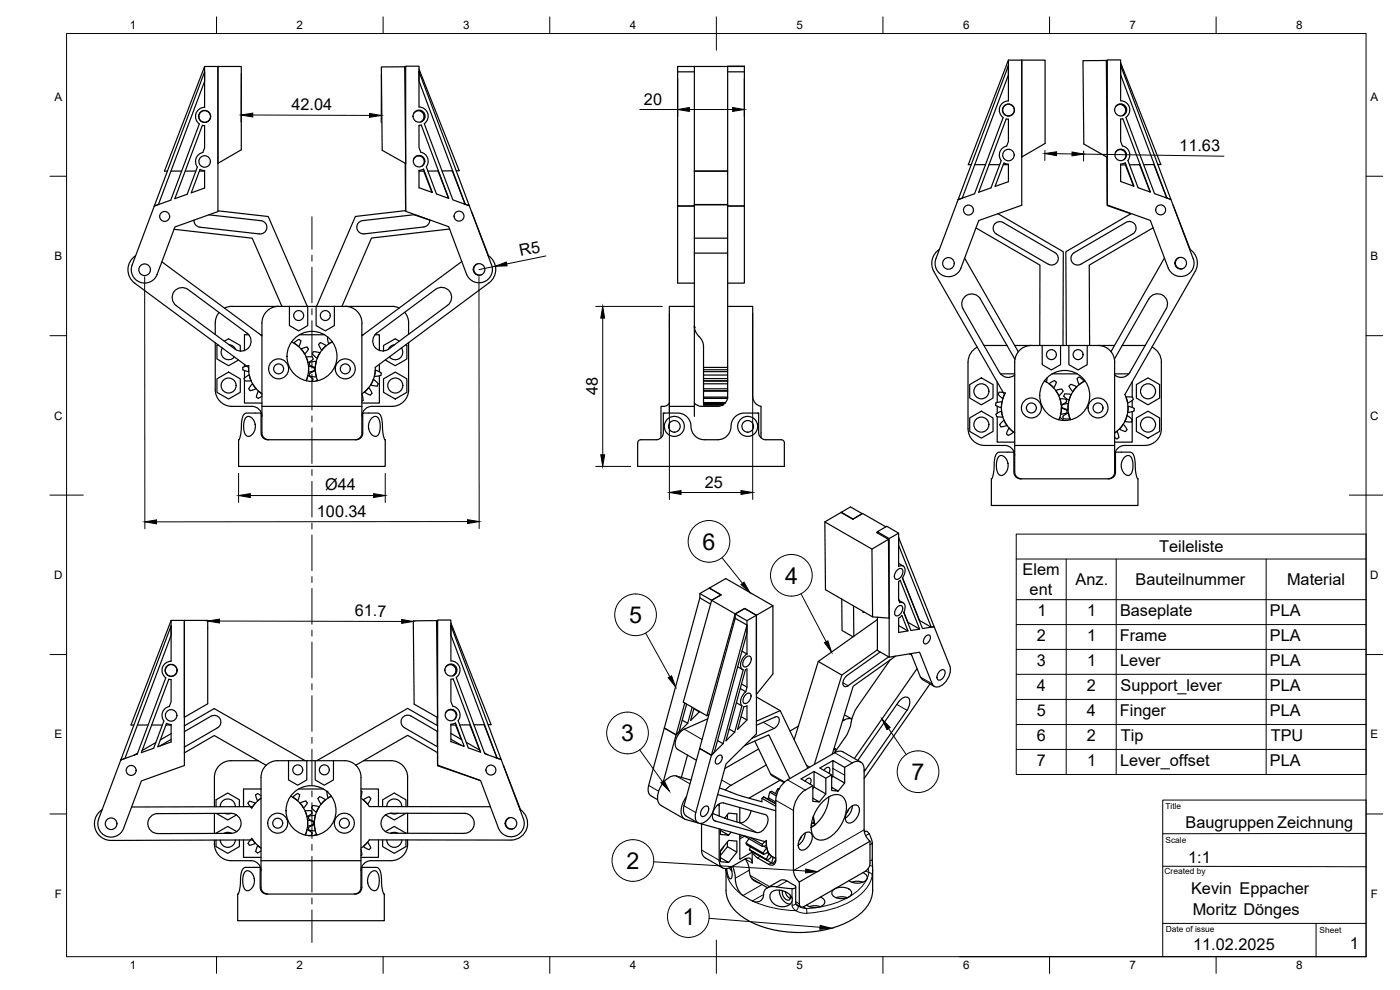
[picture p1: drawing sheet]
<svg xmlns="http://www.w3.org/2000/svg" width="420mm" height="297mm" viewBox="0 0 420 297" stroke-linecap="round" stroke-linejoin="round" font-family="sans-serif">
<!-- layer: Visible -->
<g fill="none" stroke="#000" stroke-width=".36">
<path d="M61.4 19.9h4v43.6l-12.9 4.6-5.4 14.3M61.4 19.9l-12 31.4h.8M61.4 19.9v12.3M65.4 19.9h7v25l-7 4.1zM208.4 19.9h10v31.4h-10zM208.4 19.9h-5v1.7M223.4 19.9h-5h5v1.7M302.6 18l.1 12.3a2.74 2.74 0 0 0-2.7 1.9 2.74 2.74 0 0 0 1.1 3.1l-8.6 22.8-5 1.8M302.6 18h4v43.6l-12.9 4.6-5.3 14.2a4 4 0 0 1-5.2 2.4 4 4 0 0 1-2.3-5.2l6.6-17.7M302.6 19.6v2.9l-13.8 37-1.3 .4zM302.6 18l-12 31.4h.9M306.6 18h7v25l-7 4.1z"/>
<path d="M325 18.2l7-.1 .3 29.1-7-4zM332.3 18.1h-.3M336.3 19.6l15.1 40.2-1.2-.4-13.9-37zM336.3 18.8l12.1 30.6h-.9M60.7 37.6l-8.2 22 3.7-1.3 3-8.2M60.7 37.6l.7 .1M61.4 37.7v6.7l-.5 1.3M61.4 21.6v2.8l-13.9 37-1.2 .4zM61.4 32.2a2.74 2.74 0 0 0-2.6 1.9 2.74 2.74 0 0 0 1 3.1l-8.6 22.9-4.9 1.7M114.4 20.1l7.1-.1 .3 29.1-7.1-4zM121.8 20h-.3M124.2 33.9a1.75 1.75 0 0 1 2.8 0 1.75 1.75 0 0 1-.6 2.6"/>
<path d="M125.8 37.6l.6-.1 8.3 22-3.7-1.3-3.1-8.2a2.74 2.74 0 0 0-1.6-4.3l-.5-1.4zM125.8 21.5l15 40.2-1.2-.4-13.8-37zM125.8 20.7l12 30.5-.9 .1M126.2 33.3a1.81 1.81 0 0 1 1.1 1.6 1.81 1.81 0 0 1-1 1.7M127.3 37.1l8.6 22.9 4.9 1.7 6.7 17.8a4 4 0 0 1-2.3 5.1 4 4 0 0 1-5.2-2.3M127.3 37.1a2.74 2.74 0 0 0 1.1-3.1 2.74 2.74 0 0 0-2.6-1.9v-12.2h-4v43.5l12.9 4.6 5.3 14.3M203.4 21.6v40.2h5v-10.5M203.4 21.6h5M218.4 21.6h5M223.4 21.6v40.2h-5v-10.5M302 35.7l-8.3 22 3.7-1.3 3.1-8.2M302 35.7l.6 .1v6.6l-.5 1.4a2.74 2.74 0 0 0-1.6 4.4"/>
<path d="M334.8 32a1.75 1.75 0 0 1 2.7 0 1.75 1.75 0 0 1-.6 2.7M336.3 35.7l.7-.1 8.2 22-3.7-1.3-3-8.1a2.74 2.74 0 0 0-1.6-4.4l-.6-1.4zM336.7 31.4a1.81 1.81 0 0 1 1.1 1.6 1.81 1.81 0 0 1-.9 1.7M337.9 35.2l8.6 22.9 4.9 1.7 6.7 17.8a4 4 0 0 1-2.4 5.1 4 4 0 0 1-5.1-2.3M337.9 35.2a2.74 2.74 0 0 0 1-3.1 2.74 2.74 0 0 0-2.6-1.9v-12.2h-4v43.5l12.9 4.6 5.4 14.3M51.3 51.3h3.2M55.6 51.3h3.2M59.9 51.3h1.5M60.9 45.8a2.74 2.74 0 0 0-1.7 4.3M61.4 51.2l-1.3-.4-2.7 7.1 4-1.5v-5.2M121.6 49l.1 14.2M124.2 47.7a1.75 1.75 0 0 1 1.7-1 1.75 1.75 0 0 1 1.5 1.4"/>
<path d="M125.2 46.8a1.73 1.73 0 0 1 1.9 .9 1.73 1.73 0 0 1-.4 2.1M125.8 51.1l1.3-.4 2.7 7-4-1.4zM127.2 51.3l2.4 6.4M127.3 51.3l-1.5 .1M131.4 51.3l3.2 8.2M131.6 51.3h-3.2M135.7 51.3l3.9 10-.5-.2M135.8 51.3h-3.1M208.4 51.4h10M292.5 49.4h3.2M296.8 49.4h3.2M301.1 49.4h1.5"/>
<path d="M301.3 48.9l1.4 .4-.1 5.2-4 1.4 2.7-7M332.2 47.1l.1 14.6 7.1 2.4M334.7 45.8a1.75 1.75 0 0 1 1.8-.9 1.75 1.75 0 0 1 1.5 1.3M335.8 44.9a1.73 1.73 0 0 1 1.9 .9 1.73 1.73 0 0 1-.4 2.1M336.3 49.2l1.4-.3 2.6 7-4-1.5zM337.7 49.5l2.5 6.3M337.9 49.5h-1.6M342 49.4l3.2 8.2M342.2 49.4l-3.2 .1M346.3 49.4l3.9 10-.5-.2M346.4 49.4h-3.2M40.7 76.7a5 5 0 0 0-.3 8.3"/>
<path d="M46.3 61.8l-6.7 17.7a4 4 0 0 0 2.4 5.2 4 4 0 0 0 5.2-2.4M48.6 78.6l30 22.2M52.2 68.8l23.5 2.7 8.9 20.4M58.2 66a2 2 0 0 0 1.8 2.2M60 68.2l17.9 2M62.7 64.5l15.6 1.7M65.4 63.3l15.1 1.7 11.7 26.9M78.3 66.2a2 2 0 0 1 1.8 2.2 2 2 0 0 1-2.2 1.8M121.8 63.2l-15.1 1.7-11.7 27M124.2 64.4l4.8 1.6M124.5 64.4l-15.6 1.8a2 2 0 0 0-1.8 2.2 2 2 0 0 0 2.2 1.8l17.9-2.1M129 66a2 2 0 0 1-1.8 2.1"/>
<path d="M134.9 68.7l-23.4 2.7-8.9 20.5M138.6 78.5l-30 22.2M141.5 63.4l5.1 13.4M143.2 79.2a1.75 1.75 0 0 0-.9 2.2 1.75 1.75 0 0 0 2.2 1M146.5 76.6a5 5 0 0 1 .2 8.3l-34.1 25.3a9 9 0 0 1-4 8M208.4 76h10M208.4 61.4h10M208.4 71.5h10M208.4 61.5h10M281.9 74.8a5 5 0 0 0-1.6 6.7l21.2 36.9a9 9 0 0 0 3 11.5M289.5 77.5l16.1 28M292.9 68.4l19.2 11.2-.1 24.1"/>
<path d="M299 70.2l15.6 9.1M299.5 64.1l19.6 11.4-.1 28.2M301 66.8l15.6 9a2 2 0 0 1 .7 2.7 2 2 0 0 1-2.7 .8M301.1 66.8a2 2 0 0 0-2.8 .7 2 2 0 0 0 .7 2.7M337.9 66.7l-15.5 9.1a2 2 0 0 0-.7 2.7 2 2 0 0 0 2.7 .8M337.9 66.7a2 2 0 0 1 2.8 .7 2 2 0 0 1-.7 2.8M339.5 64.1l-19.6 11.4 .1 28.2M339.9 70.2l-15.5 9.1M346.1 68.4l-19.2 11.2 .1 24.1M349.5 77.4l-16.1 28.1M352.1 61.6l5.1 13.3M353.8 77.3a1.75 1.75 0 0 0-.9 2.2 1.75 1.75 0 0 0 2.1 1.1"/>
<path d="M357 74.8a5 5 0 0 1 1.7 6.7M40.4 85l34.2 25.3M65.7 93.7l-.6 1-.5 1.6v4.1M83.6 91.9a5 5 0 0 0-5 5v33a2 2 0 0 0 2 2M86.9 91.9v5.8l2.7 1.6 2.8-1.6v-5.8M94.9 91.9v5.8l2.7 1.6 2.8-1.6v-5.8M103.6 91.9a5 5 0 0 1 5 5v33a1.96 1.96 0 0 1-2 2M119.8 92.4l-2.2-.5h-48l-2.2 .5M121.5 93.7l.8 1.5 .3 1.7M122.6 96.9v3.4M130.7 86.8a2.99 2.99 0 0 1 4.2 .6 2.99 2.99 0 0 1-.6 4.2l-17.7 13.1a3 3 0 0 1-4.1-.6 3 3 0 0 1 .6-4.2l17.6-13.1M208.4 84.9h-5v-23.1h5v36.1"/>
<path d="M208.4 97.9a6 6 0 0 0 2.1 4l.5 1 .1 1v6.3M208.4 97.9v27M208.4 91.9h-7.5v30h7.5M218.4 84.9h5v-23.1h-5v48.4M218.4 91.9h7.5v27.1a2.99 2.99 0 0 0 2.5 2.9v9.4M344.8 89.6l-10.3 18.1M344.8 89.7a2.99 2.99 0 0 1 4.1-1.2 2.99 2.99 0 0 1 1.1 4.1l-10.9 19.1a3 3 0 0 1-4.6 .8M358.7 81.5l-21.1 36.9M64.6 102.9v14M64.6 116.9a5 5 0 0 0 5 5h6a2.99 2.99 0 0 1 3 3M65.1 113.7l3.5-2.1 3.5 2.1v4l-3.5 2-3.5-2zM65.4 103.5l-.3 .2v4l3.5 2 3-1.7"/>
<path d="M66.7 104.4a2.25 2.25 0 0 0 .6 3.1 2.25 2.25 0 0 0 3.1-.4M67.3 102.4l1.3-.8 3.5 2.1v1.7M68.8 103.4l1.3 .6 .6 .9M70.6 104.8a2.99 2.99 0 0 0 4.2-.7 2.99 2.99 0 0 0-.7-4.1l-17.7-13.1a3 3 0 0 0-4.1 .6 3 3 0 0 0 .6 4.2l17.7 13.1M72.9 110.2l1.8-.5v1.8l-1.8-.6zM73.4 113.9v7h5.2M73.4 109.3v.7M73.4 111.2v2.3M74.6 110.2a9 9 0 0 0 4 8l-1-.9-.7 1.8 .6 .4 1.1-.7M74.7 100.4h-1.3v4.8M75.4 114.2l-2 .1-.2-.7 1.6-1.1 .5 1.7M75.5 115.4l.3-.3 1 1.5-1.7 .6-.4-.6z"/>
<path d="M78.1 100.4h.5M87.5 102.6a9 9 0 0 1 4.4 11.6l.5-1.5M89.9 100.4h7.4M90.3 102.2l-.6-.4-1.5 1.1 1.5 1.1 .6-1.8M91.9 107.1h1.9l.2 .7-1.6 1zM92.2 104.1l-1.8 .6 1 1.5 1.2-1.5-.4-.6M92.4 112.6l1.5 1.2-.2 .6M92.6 109.9l1.8 .5v.7l-1.8 .6zM92.8 112.1l.2 .7 2 .3M92.9 112.1l1.7-.8 .3 1.8M92.9 108.7l2-.2-.3 1.8-1.8-.9 .1-.6M94.1 105.5l1.9 .4-.8 1.6-1.5-1.3 .3-.7"/>
<path d="M96.1 102.8l-.5 .5 1 1.8 1.3-1.3M96.1 102.8l1.8 .9M98.4 101.2l-.1 .8 .4 1.2 1-.6a9 9 0 0 0-4.4 11.6v-.2l-.5 .3M108.6 100.4h.4M108.6 118.3l.4 1.8-.4 .2M109.4 117.6l1.3-1.3 .9 1.7-.5 .5-1.7-.9M112 113.8l1.5 1.4-.3 .6-2-.3zM112.5 100.4h1.4v4.8M112.6 111.1l1.8 .8-.1 .7-1.9 .3 .2-1.8M113.9 112.8v8.1h-5.3M113.9 109.3v2.3M115.1 113.7l3.5-2.1 3.5 2.1v4l-3.5 2-3.5-2z"/>
<path d="M118.4 103.4l-1.3 .6-.6 .8M119.8 102.4l-1.2-.8-3.5 2.1v1.6M120.5 104.4a2.25 2.25 0 0 1-.5 3.1 2.25 2.25 0 0 1-3.1-.4M121.8 103.4l.3 .3v4l-3.5 2-3-1.7M122.6 102.8v14.1M122.6 116.9a5 5 0 0 1-5 5h-6a2.99 2.99 0 0 0-3 3M211.1 110.2h7.3v.7h-7.3zM211.1 110.9v.6h7.3v-.6M211.1 113.6h7.3v.7h-7.3zM211.1 113.6v-1.1h7.3v1.1M211.1 114.3h7.3M211.1 116.7h7.3v.5h-7.3z"/>
<path d="M211.1 116.7v-1.5h7.3v1.5M211.1 119.1h7.3v.4h-7.3zM211.1 119.1v-1.7h7.3v1.7M211.1 119.5v1.3M211.1 111.5v1M211.1 114.3v.9M211.1 117.2v.2M218.3 119.5l-.8 1.6-1.5 .8h-5.9l-.9-.3-.8-.7M218.4 111.5v1M218.4 114.3v.9M218.4 117.2v.2M291 115.4l3.5-2 3.5 2v4l-3.5 2.1-3.5-2.1z"/>
<path d="M293.3 104.2a5 5 0 0 0-2.8 4.4v20.1a5 5 0 0 0 5 5h6a2.99 2.99 0 0 1 3 2.9M295.5 103.7h6.7M295.5 103.6h-.2M299.3 114.6v6.2M299.9 117.7l1.8 .2-.7 1.7-1.4-1.3 .2-.6M300 111.7a3 3 0 0 0 4.5 .8M300.2 112.2h4.3M304.5 103.7h30M304.6 107.8l-10.4-18.1a3 3 0 0 0-4.1-1.1 3 3 0 0 0-1.1 4.1l11 19.1M309.5 103.6a5 5 0 0 0-5 5.1v33a2 2 0 0 0 2 1.9M312.8 103.7v5.7l2.7 1.6 2.8-1.6v-5.7M314.3 113.3l-.3 1.3-.6-.3a9 9 0 0 1 4.4 11.7l.3-.8"/>
<path d="M314.9 115.2l1.6-1 .5 .5-.8 1.7zM315.8 112.2h7.5M316.9 117.2l1.8-.4 .4 .6-1.3 1.3zM318.1 119.7l1.9 .2 .1 .6-1.6 .9zM319.2 118.9l.3-.7 2 .2-.7 1.7M319.2 118.9l1.6 1.2M320.8 103.7v5.7l2.7 1.6 2.8-1.6v-5.7M321.3 115.3l1.8 .8-1.1 1.4-1.2-1.6zM323.9 113.1l1.5 1.3-1.5 1-.6-1.9 .5-.4M325.6 114.3a9 9 0 0 0-4.3 11.7M329.5 103.6a5 5 0 0 1 5 5.1v33a1.96 1.96 0 0 1-2 1.9M334.5 112.2h4.3"/>
<path d="M336.8 103.7h6.7M337.6 118.4a9 9 0 0 1-3.1 11.5l.7-.5M339.8 114.5v4.7M339.9 119.2l.2 .7-1.7 1M339.9 119.2h-2l.5 1.7M341 115.4l3.5-2 3.5 2v4l-3.5 2.1-3.5-2.1zM343.5 103.6h.2M345.7 104.1a5 5 0 0 1 2.9 4.5M348.5 108.7v20M73.3 124.2l.7-.3h4.4v6.2l.2 .8 .6 .7a3.8 3.8 0 0 0 2.9 .3h23a3.8 3.8 0 0 0 2.9-.3l.6-.6 .3-.9v-6.2h3.1a1.69 1.69 0 0 1 2.3 .9l.5 2.3a7.3 7.3 0 0 0 .8 4.8v8h-44v-8a7.3 7.3 0 0 0 .9-4.8l.3-2.1zM73.8 125.3a1.64 1.64 0 0 1 2.5 1.2 2.98 2.98 0 0 1-2 4.4 3.7 3.7 0 0 1-1.1-4.1zM78.6 121.9h30"/>
<path d="M111.5 125.5a1.35 1.35 0 0 1 1.6-.5 1.35 1.35 0 0 1 .9 1.5 4.4 4.4 0 0 1-.9 4.4 2.64 2.64 0 0 1-2.5-3.6l.3-.8zM192.4 131.9h2.8a3.7 3.7 0 0 0 2.9-.3l.9-1.3 .1-6.4h.3a14.6 14.6 0 0 1 5.4 .3 4.4 4.4 0 0 1 2.7 4.5 4 4 0 0 0 3.9 3.2h4a4.2 4.2 0 0 0 4.1-4.8 4.2 4.2 0 0 1 4.9-3.2h3.3v6.4l1 1.3a3.6 3.6 0 0 0 2.9 .3h2.8M192.4 131.9a1.01 1.01 0 0 0-1 1v7h44v-7M200.9 121.9v2M200.9 120.9l-.9 .9-1.6 .1v9.4M211.1 121v.5h5.9M211.1 121.4h5.9zM217.8 120.8h-6.7v.2h6.5M234.4 131.9a1.01 1.01 0 0 1 1 1M291 125.4l3.5-2 3.5 2v4l-3.5 2.1-3.5-2.1zM298.9 120.9l-.1 .7 1.7 .7M298.9 120.9l1.8-.3-.2 1.7"/>
<path d="M298.9 124.3l1.7-.9 .3 1.7-1.8-.1zM299.3 135.9l.6-.2h4.4v6.2l.2 .7 .6 .7a3.9 3.9 0 0 0 3 .4h22.9a3.8 3.8 0 0 0 2.9-.4l.6-.6 .3-.8v-6.2h3.1a1.69 1.69 0 0 1 2.3 .8l.5 2.4a7.3 7.3 0 0 0 .8 4.8v8h-44v-8a4.2 4.2 0 0 0 .8-3.3l.3-3zM299.3 125v7.7h5.2M299.3 121.9v2.1M299.7 137a1.64 1.64 0 0 1 2.6 1.2 2.96 2.96 0 0 1-2.1 4.4 4 4 0 0 1-1-4.4zM300.4 128.1l1.8-.5-.9-1.5-1.3 1.4 .4 .6M302.8 128.4l1.4 1.3M302.9 128.4l-.8 1.7 .5 .5 1.6-.9M304.5 133.7h30M318.1 125.2l1.1 .9M318.7 121.5l1.9-.4v1.8l-1.9-.7zM319.1 125.6l-.1-.7 1.7-1 .4 1.7"/>
<path d="M319.1 125.6h2M320.3 123.2l-.1 .7M320.3 123.2l-1.8-.7-.2 1.8 1.9-.4M335.2 129.4l.6 1.9-.6 .4-.7-.5M337.1 127.3l1.1 1.6-.4 .6-1.8-.8zM337.4 137.2a1.35 1.35 0 0 1 1.6-.4 1.35 1.35 0 0 1 .9 1.4 4.4 4.4 0 0 1-.9 4.4 2.64 2.64 0 0 1-2.5-3.5zM339.8 126v6.7h-5.3M339.8 120.2v2.1M339.8 123.5v2.4M339.8 125.9l-.2 .7-2-.2M339.8 125.9l-1.6-1.2-.6 1.7M340.4 123.3l-2 .4 .1-1.8 1.9 .7v.7"/>
<path d="M341 125.4l3.5-2 3.5 2v4l-3.5 2.1-3.5-2.1zM348.6 128.6a5 5 0 0 1-5.1 5.1h-6a2.99 2.99 0 0 0-3 2.9M247.5 156.6l14.2 8.1M256 155.7l-3.5-2-5 2.9 .2 20.3 14.2 8.2 4.9 .4-.2-23.7-4.9 2.9 .2 20.4M258.8 154.1l-3.6-2-2.8 1.7 3.5 2 3-1.7 7 4M263.3 159.7l-.2 .1 3.5 2M263.3 159.5v.4M269.7 160l-3.6-2.1-2.8 1.6 3.5 2.1M210 179.4v-1.3l2.9-1.6 3.5 2-2.8 1.6M210 179.4l-10.6 39 3.5 2.1 .9-.9 2.3-8.3M210 178.1l3.6 2M210 179.4l3.3 1.9"/>
<path d="M252.6 179.8l.1 9.4 3.3 1.9M269.4 171a.91 .91 0 0 1 1.2-.4 .91 .91 0 0 1 .3 1.3 1.88 1.88 0 0 1-2.2 1.8l-.2-1.2zM269.7 174.5v5.4l.4 .9M269.7 179.7l.2 .5M269.7 169l1.4 .8M269.7 174.5l.5-.4 5.8 14.7-2.6 .4-2.2-5.5a1.98 1.98 0 0 0-.4-2.9h-.7M270.8 173.4l6.1 15.2 3.5-.6 4.7 11.8a5.5 5.5 0 0 1-3.6 6.3 1.48 1.48 0 0 1-1.7-.9M270.8 173.4a2.64 2.64 0 0 0 .2-3.6h-.8l-.5 .2v-10l-2.9 1.6v35.6l9.2-1.5 3.8 9.5M270.8 173.3l5.1 12.8 3.6 2.1 .9-.2-10.7-26.7v2.3l9.8 24.6M273.3 179.5h-.1M51.4 186.1h3.9v43.6l-12.9 4.6-5.3 14.3a4 4 0 0 1-5.2 2.3 4 4 0 0 1-2.3-5.1M51.4 187.8v2.8l-13.9 37-1.2 .4z"/>
<path d="M51.4 186.1l-12.1 31.4h.9M51.4 186.1v12.3M51.4 198.4a2.74 2.74 0 0 0-2.7 1.9 2.74 2.74 0 0 0 1.1 3.1l-8.6 22.9-4.9 1.7M55.3 186.1h7v25.1l-7 4zM131.3 186.2h-.3M135.3 187.6l15.1 40.3-1.2-.4-13.9-37zM135.3 186.9l12.1 30.5h-.9M135.7 199.5a1.81 1.81 0 0 1 1.1 1.6 1.81 1.81 0 0 1-.9 1.7M213.6 180.1l7 4.1-8.5 30.5M220.6 185.5l3.6 2v2.4l-9.8 35.8-.9 .9-3.5-2zM223.5 182.6l3.5 2v23.8l5-6.2v-20.5l-7.8 4.5M223.5 182.6l-2.9 1.6v1.3"/>
<path d="M223.5 182.6l-2.9 1.6 3.6 2v10l-1.5-.8M223.5 182.6l3.5 2v35.6l-9.1 9-3.8 13.9M223.8 197.2a.91 .91 0 0 1 1.3-.3 .91 .91 0 0 1 .3 1.3 1.88 1.88 0 0 1-2.2 1.7l-.2-1.1zM224.2 187.5l-15.4 56.3M224.2 196.2a3.9 3.9 0 0 0-1.8 4.2l.7 .6M232 181.7l-14.2-8.1-4.9 2.9 3.5 2-2.8 1.6-8.5 30.6 7 4 .6-.3M245.6 198.5l-7.3 23.5M256.2 181.8v9.1M259 183.4v.4l.5-.1M263.3 185.9l-17.7 12.6 7 4.1-8.2 26.8M263.3 195l-10.7 7.6M263.3 185.2v9.9l3.5 2.1"/>
<path d="M264.1 195.6l-9.9 7.1a2.42 2.42 0 0 0-.9 3.2l.8 .1 .4-.3 12.2-8.6M267 198.1h.1M267.1 198.1l-10.2 14.6-.9 1.9-.6 2.1M268.8 196.9l-12.7 9-6.3 20.4M269.3 182.1a.88 .88 0 0 1 1.5 0 2.26 2.26 0 0 1-1.8 2.7 1.49 1.49 0 0 1 0-2.3zM269.7 187.7l2.8 1.6M269.8 180.1l1.3 .8M270.7 184.6l1.8 4.7-2.8 .5v-4.3M270.7 184.6l-1 .9M271.3 183.8v.1M271.3 183.7l1.2 3M272.4 186.7l3.6 2.1"/>
<path d="M273.4 196.1l2.8 7M275.9 186.1h.1M277.9 190.9a.77 .77 0 0 1 1.3 0 1.95 1.95 0 0 1-1.6 2.3 1.42 1.42 0 0 1 .3-2.3zM41.3 217.5h3.1M45.5 217.5h3.2M49.8 217.5h1.6M50.7 203.8l-8.3 22 3.7-1.3 3.1-8.1M50.7 203.8l.7 .1M50.8 212a2.74 2.74 0 0 0-1.6 4.3M51.4 203.9v6.7l-.6 1.3M51.4 217.4l-1.4-.4-2.7 7.1 4.1-1.5v-5.2M55.3 219.5l8-4.6a2 2 0 0 1 2.7 .7 2 2 0 0 1-.7 2.8l-10 5.8"/>
<path d="M55.3 217.8l9-5.2 27.2 15.6M123.4 214.8a2 2 0 0 0-2.8 .8 2 2 0 0 0 .8 2.7l9.9 5.8M123.4 214.8l7.9 4.7M131.2 215.2v2.5M131.2 219.4l.1 4.7M131.3 215.3l-.3-29.1-7 .1 .3 25 7 4M131.3 217.7l-9-5.2-27.1 15.7M133.8 213.9a1.75 1.75 0 0 1 1.7-1 1.75 1.75 0 0 1 1.5 1.4M133.8 200.1a1.75 1.75 0 0 1 2.7 0 1.75 1.75 0 0 1-.6 2.6M134.8 213a1.73 1.73 0 0 1 1.9 .9 1.73 1.73 0 0 1-.4 2.1M135.3 217.5h1.6M135.3 203.8l.7-.1 8.3 22-3.8-1.3-3-8.2a2.74 2.74 0 0 0-1.6-4.3l-.6-1.5z"/>
<path d="M135.3 217.3l1.4-.4 2.6 7.1-4-1.5zM136.7 217.5l1.7 4.3M136.9 203.3a2.74 2.74 0 0 0 1-3.1 2.74 2.74 0 0 0-2.6-1.9v-12.3h-4v43.6l12.9 4.6 5.4 14.3a4 4 0 0 0 5.1 2.3 4 4 0 0 0 2.4-5.2l-6.7-17.7-4.9-1.7-8.6-22.9M141 217.5l2.9 7.6M141.2 217.5h-3.2M145.3 217.5l3.9 10-.5-.2M145.4 217.5h-3.2M205.5 210.9l-6.6 24.1M206.4 217l-3.5 3.5-3.5-2.1-4.9 17.9a2.4 2.4 0 0 0 .8 2.4l2 1.2M207.7 212.2l-1.3 4.8-1.7-.9M208.2 212.6l1.7 .9M208.3 212.5l-1 3.7 2.6-2.6"/>
<path d="M212.4 215.7l-7 3.1a5.1 5.1 0 0 0-2.6 5.4l.5 .6M221 210.8l1.7 1M221.4 200.1l1.4 .8M222.2 206.6l1.6 .9M222.4 215l1.8 1v-4.2l-1 .2-1.8 6.8 2.8-2.8M222.5 205.2l1.7 1-.4 1.3M222.7 211.8l-2.2 7.9-1.7-1M223.1 201l-6.1 22.1-1.7-.9M223.8 207.5a3.3 3.3 0 0 0-1.1 4.3M223.8 208.4a.88 .88 0 0 1 1.5 0 2.26 2.26 0 0 1-1.8 2.7 1.49 1.49 0 0 1 0-2.3zM224.2 206.2v-5.5l-.5 .2-5.8 21.4 2.6-2.6M227 209.2l7.1 4 8.3 17.3"/>
<path d="M232.6 215.1l-5.6 2.5M232.6 215.1a1 1 0 0 1 1.2 .4 1 1 0 0 1 0 1.2l-.8 1.3-.7 .6-6.6 2.9M234.1 213.2l-7.1 3.2M239.6 217.9l-2.5 1.4M253.3 216.1l-.5 .3M253.4 214.5l2.2 1.2h-1.3l-1 .4M255.4 216.7l-1.1 3.4-3.9 5.8M275.2 200.6l-18.8 27M276.2 203.1l.7 .8 3.5 2.1M279.1 205.2l-19.8 28.4M282 201.4a.9 .9 0 0 1 1.6 0 2.27 2.27 0 0 1-1.9 2.7 1.51 1.51 0 0 1 0-2.3zM36.3 228l-6.7 17.8"/>
<path d="M41.3 226l-1.1 .6M46.8 222.8l-4.1 2.4M51.4 221.9l-3.5 1.9M51.4 220.1l-3.3 1.9M55.3 225.9l9-5.2 15.6 8.9M77.3 238.1l-.6 .4 .6 1.8 1-.8-1.3 1.1-1.2 1.4-36.3 .1M77.3 238.1l1.1 .7M77.5 228.2h-8.1a5 5 0 0 0-5.1 5v8.8M78.3 236.7h-5.2v5.3M86.6 228.2v5.8l2.7 1.6 2.8-1.6v-5.8M87.2 238.9a9 9 0 0 1 4.4 11.6l.6-1.6 1.5 1-.2 .7-1 .1M89.6 236.7h7.5"/>
<path d="M89.9 238.5l-.5-.4-1.5 1.1 1.4 1M89.9 238.5l-.6 1.7M94.6 228.2v5.8l2.7 1.6 2.8-1.6v-5.8M95.4 239.6l.5-.6 1.8 1-1.3 1.3M95.4 239.5l1 1.8M98.1 237.4l.4 2M98.5 239.4l.9-.5a9 9 0 0 0-4.3 11.6l-.2-.3M108.3 236.7h5.3v5.3M108.3 237.3l.3 .2M108.3 239.5l1.4 1.1 1.1 1.4M108.6 237.5l-.3 1.6M109.1 228.2h8.2a5 5 0 0 1 5 5"/>
<path d="M122.3 233.2v8.8M131.3 225.8v4l13 4.4M131.3 225.8l-9-5.2-15.5 9M135.3 221.8l3.3 1.9M135.3 220.1l3.3 1.8M139.9 222.7l4.1 2.4M145.4 225.9l1 .6M151.1 229.6l5.1 13.4M203.3 224.8l5.7 3.3M206 239a6.2 6.2 0 0 0-1.3 6l1.1 .9 3.7 1-3.6-2M206.3 226.6l-1.8 6.7M207.4 234.1l-4.4-1.3a5.1 5.1 0 0 0-4.8 3.4 4.2 4.2 0 0 0 .2 5.5l7 4"/>
<path d="M215.4 226.9a.77 .77 0 0 1 1.3 0 1.95 1.95 0 0 1-1.6 2.3 1.42 1.42 0 0 1 .3-2.3zM215.4 238.4l17.4 4.9M215.9 236.4l6.2 2.3 6.5 1.9M217 223.1l-3.5 3.5-3.5-2-4.9 17.8a2.4 2.4 0 0 0 .8 2.4M219.4 235.6l-1.7 1.5M223.4 223.7l7.3-3.2 6.3 13.1M226.5 222.4l4.7 9.8M227.7 224.7l-10.2 5.9M228.7 239.5v1.1M229.2 239.1l3.6 2.1-3.6-2.1-.5 .4 4.1 2.4M229.2 239.1h.1M230 229.5l-10.6 6.1"/>
<path d="M230.6 239.4l2.2 1.2M230.7 239.4l-.5 .3M231 237.7l-.4 1.7M231.3 232.2l.5 .6M231.8 232.8l3.5 2M233.1 238.3l-1.6-.9-.5 .3 2 1.1M233.4 236.7l-.7 1.4M233.9 236.6l-.5 .1 .3 .2M234.1 234.1l-9.4 5.4M241.6 234.4l.3-.4a.83 .83 0 0 1 1.2-.5 .83 .83 0 0 1 .2 1.3l-.2 .4M241.7 237a7.9 7.9 0 0 0-3.6 6.2v18l.7 2.1 1.1 1.3M243.9 236.6l.4-.4 3.5 2-1.9 2.4"/>
<path d="M243.9 235.7l-2.2 1.4M244.3 231.5l-3.9 2.2 3.5 2v4.7l2 .2-2-1.1M244.3 236.2v-4.7l3.5 2v4.7M247.3 231.1l.3-.4a.83 .83 0 0 1 1.2-.4 .83 .83 0 0 1 .2 1.3l-.2 .4M248.7 239.1a11.7 11.7 0 0 1-5.3 9.2M249.6 233.3l.4-.4 3.5 2-2 2.4M249.6 232.5l-1.8 1M250 228.2l-3.9 2.2 3.5 2.1v4.7l1.9 .1-1.9-1.1M250 232.9v-4.7l3.5 2v4.7M250.2 224.8l.5-.2v.9M255.8 228.9l-2.3 1.3M255.8 228.9a2.16 2.16 0 0 1 2.5-.3 2.16 2.16 0 0 1 1 2.3"/>
<path d="M257.4 228.2l12.3-17.6 .9-.9a1.46 1.46 0 0 1 1.9-.4 1.46 1.46 0 0 1 .5 2l-.8 1.8-12.5 17.9M258.3 228.7l-5.3-3.1-1.4-.2-1.1 .5-14.1 8.1a7.9 7.9 0 0 0-3.6 6.1v18a1.29 1.29 0 0 1-.6 1.4 1.29 1.29 0 0 1-1.5-.2M259.3 231v18M259.7 231l-.4 .5M30.7 242.9a5 5 0 0 0-2.2 5.7 5 5 0 0 0 4.9 3.6l42.5-.2 1.1 1.4 1.3 1.1-.9-.8-.6 1.8M47.3 244.1l22-.1a3 3 0 0 1 3 3 3 3 0 0 1-2.9 3M47.4 244.1a3 3 0 0 0-3 3 3 3 0 0 0 3 3M64.3 252.1a5.2 5.2 0 0 0 5.1 6.1h5.9a2.99 2.99 0 0 1 3 3M64.3 244.1v6M64.9 244.1l3.4 1.9 2.7-1.5M69.3 244l-.7 .2-1.2-.2M69.3 250l-22 .1"/>
<path d="M69.5 250l-1.4-.3-.9 .3M70.6 252a2.25 2.25 0 0 1-2.2 2.2 2.25 2.25 0 0 1-2.3-2.2M70.6 242a2.25 2.25 0 0 0-2.2-2.3 2.25 2.25 0 0 0-2.3 2.3M71 249.5l-2.7-1.5-3.5 2M71.8 252v2l-3.5 2-3.5-2v-1.9M71.8 242v-2l-3.5-2.1-3.5 2.1v2M73.1 252v5.2h5.2M74.8 240.4l1.8 .6-1 1.5-1.2-1.5zM75.3 251.8l.3-.3 1.1 1.5-1.8 .6-.4-.5zM78.3 258.2h30M78.3 255.3l-1 .6-.5-.4M91.6 243.3h1.9l.2 .7"/>
<path d="M91.6 243.3l.5 1.8 1.6-1.1M91.8 240.3l-1.8 .7 1.1 1.4 1.1-1.5-.4-.5M92.3 246.1l1.8 .5v.7l-1.8 .6v-1.8M92.6 248.3l1.8-.8 .2 1.8-1.9-.3-.2-.7M93.8 241.7l2 .4-.8 1.6-1.5-1.3 .3-.7M94.6 244.7l-.2 1.8-1.9-.9M94.7 244.7l-2 .2-.2 .7M95 250.2l-.7 .5M108.4 254.9l.2 1.6-.3 .2M110.3 252.7l1 1.8-.5 .4-1.8-.9zM110.3 241.3l-1.3-1.3 1.8-.9 .5 .5-1 1.7M110.8 242h36.4"/>
<path d="M113.6 252v5.2h-5.3M114.8 242v-2l3.5-2.1 3.5 2.1v2M114.8 252v2l3.5 2 3.5-2v-2M115.7 249.5l2.6-1.5 3.5 2M116.1 242a2.25 2.25 0 0 1 2.2-2.3 2.25 2.25 0 0 1 2.3 2.3M116.1 252a2.25 2.25 0 0 0 2.2 2.2 2.25 2.25 0 0 0 2.3-2.2M117.3 250l.8-.3 1.3 .3M117.3 244h22a3 3 0 0 1 3 3 3 3 0 0 1-3 3M117.3 244l.8 .2 1.2-.2M117.3 244a3 3 0 0 0-3 3 3 3 0 0 0 3 3h22M121.8 244l-3.5 2-2.6-1.5M121.8 250h.1"/>
<path d="M122.3 244v6M122.3 252v1.2M122.3 253.2a5 5 0 0 1-5 5h-6a2.99 2.99 0 0 0-2.9 3M152.8 245.4a1.75 1.75 0 0 0-.9 2.2 1.75 1.75 0 0 0 2.1 1.1M153.3 252.1l-42.5-.1-1.1 1.4-1.4 1.1M156 242.8a5 5 0 0 1 2.1 5.7 5 5 0 0 1-4.8 3.6M210.1 247.1l19.9 5.5M210.5 247.2l.1 8.5a2.22 2.22 0 0 0 1 1.6l5.3 3.1M211.1 242.3a.9 .9 0 0 1 1.5 0 2.27 2.27 0 0 1-1.9 2.7 1.51 1.51 0 0 1 0-2.3zM213.9 244.1l1.9 .7M214.1 243a5 5 0 0 1-4.2 4 2.32 2.32 0 0 1-1.1-3.2M214.6 246.3l12.5 3.5"/>
<path d="M215.8 244.8l6.2 2.1M215.8 248.7v9.4a2.16 2.16 0 0 0 1.1 2.3 2.16 2.16 0 0 0 2.5-.3M215.9 241.2l-.1 3.6M216.2 256.7l2.1-2.7 2.8 1.7-2.4 3.1M216.2 248.8v1.6l2.5 .2-2.5-1.4M217.2 253.9l-1 1.5M217.5 245.5l1.2-1.5 2.4 .2v2.4M218.3 244.4v1.4M218.3 252.6v1.4M219.4 249.7l-.7 .9M219.9 259.9l.6 2.3a8.2 8.2 0 0 0 2.5 6.5l1.3 .8a3.7 3.7 0 0 0 3.6 1 2.56 2.56 0 0 0 1.3-2.7 2.94 2.94 0 0 1 3.9-1.7l4.9 .6 .6-.2 .2-.4-.3-.4-2.3-1.4-1.3-.3-.7 .1-3.9 2.3M221.1 255.7v-3.3l-2.4-.3-2.5 3.1v3.3l2.5 .3-2.5-1.5"/>
<path d="M222 250.4v7.4l3.7-2.1M222 242.3v4.6M222.1 250.5h-.1M223.5 250.8l-1.5 .9M223.6 250.9l5.1 3M223.6 257.7l-4.2 2.5a3.4 3.4 0 0 1-.1 3.5 3.4 3.4 0 0 1-1.2-3.1M223.6 257.7a10.3 10.3 0 0 1 1.5 4.9 3.5 3.5 0 0 0 2.8 2.4M223.9 253l5.1 2.9 .2 .5-5.2-3zM224.8 251.6l-.9 1.4M224.9 254.9l5.4 3.3zM225.2 251.3l3.5 2.1v.5M225.2 254.1l-.3 .8"/>
<path d="M225.4 243.2a4.2 4.2 0 0 1-3 3.7l-.4-.1M225.7 255.7l.1 3.2a1.29 1.29 0 0 0-.7-1.3 1.29 1.29 0 0 0-1.5 .1M225.8 255.7l1.2 1.5 3.7 2.1M225.9 255.6l-.2 .1M226.5 256l5.5 3.1M226.5 256h.1M228.8 253.3l1.2-1.1v1.4l-1.2 .3M229.2 253.9l.9 .5M229.7 244.4l-12.6-3.5a3.8 3.8 0 0 0-3.3 4.5l.8 .9M229.7 244.4a1.85 1.85 0 0 1 .6 2.5 3.5 3.5 0 0 1-3.2 2.9M230 252.6a4.2 4.2 0 0 0 2.8 4.9l-.7-.3M230 257.8l.8-1.7 .8 .8-1.3 1.2"/>
<path d="M230.1 254.4l.4 1.2-1.3 .8M230.1 254.4l-1.1 1.5M230.2 255.8l.6 .4M231.5 256.9l.4 .2M232.1 257.2l-.5 1.7M232.5 258.4l.3 .2M232.8 258l-.8 1M240.5 250.9l-.7 1.3M240.7 250.7a1.8 1.8 0 0 1 2.8-.6 3.9 3.9 0 0 1-2.9 5 1.81 1.81 0 0 1-.8-2.7zM241.6 249.9a4.7 4.7 0 0 1-2.1 3.7M243.5 248.3h.1M243.6 247.6h.1"/>
<path d="M243.6 247.7l-.1 .6M243.9 246.9l.7 .4M244 245.2l.1 .1M244.1 244.8l.5 2.5M244.1 245.3l.3 1.4-.9 .4M244.2 245.3l-.3 .3M244.6 247.3l-.3 .4M247.2 240.2a4.9 4.9 0 0 1 5.3-1.5 5.3 5.3 0 0 1 1 6.3 10.4 10.4 0 0 1-6.4 7 3.1 3.1 0 0 1-3.7-3.7 11.8 11.8 0 0 1 3.8-8.1zM254.7 242.8l-.7 1.2M254.9 242.6a1.8 1.8 0 0 1 2.7-.7 3.9 3.9 0 0 1-2.9 5.1 1.81 1.81 0 0 1-.8-2.7zM255.8 241.8a4.7 4.7 0 0 1-2.1 3.7M259.3 249l.7 2.1 1.1 1.3"/>
<path d="M259.4 249.6a1.08 1.08 0 0 1 1.7 1l.7 2.2-.2 .4-.5 .2M261.8 252.9l.1 14.2a10.6 10.6 0 0 1-5.8 8.6 34.1 34.1 0 0 1-32.5 0 10.6 10.6 0 0 1-5.7-8.6v-6.5M72.9 260.7l.8-.4h4.4v6.2l.2 .7 .6 .7a3.9 3.9 0 0 0 3 .4h22.9a3.9 3.9 0 0 0 3-.4l.6-.7 .2-.7v-6.2h3.8a1.78 1.78 0 0 1 1.9 2l.1 .7a8.8 8.8 0 0 0 .9 5.3v8h-44v-8a4.3 4.3 0 0 0 .9-3.3l.1-2.3zM73.5 261.6a1.64 1.64 0 0 1 2.6 1.2 2.96 2.96 0 0 1-2.1 4.4 4 4 0 0 1-1-4.4zM78.3 266.2v-33a5 5 0 0 1 5-5h20a5 5 0 0 1 5 5v33M78.3 266.2a2 2 0 0 0 2 2M108.4 266.2a2 2 0 0 1-2 2M111.3 261.8a1.35 1.35 0 0 1 1.6-.4 1.35 1.35 0 0 1 .8 1.4 4 4 0 0 1-1.1 4.4 2.99 2.99 0 0 1-1.9-4.6zM218 260.6v.2M218.9 260.4l.8 1M225.7 263.7l4.6 2.6M231.6 267.7a4.4 4.4 0 0 1 6.2 2 2.94 2.94 0 0 1-4.4 2.1 2.77 2.77 0 0 1-1.8-4.1z"/>
<path d="M233.9 267.1a4 4 0 0 0 3.3 4.1M234.9 267.3a2.2 2.2 0 0 0 1.9 2.8l.4-.8-.1-.8M235.7 267.5a2.59 2.59 0 0 0 1.5 2.1M238.8 266.1v4.9l.8 .9M238.9 271.3l1.4 .8M239.9 264.6l21.2-12.2v7l-.4 1-.6 .7-18.8 10.9a.86 .86 0 0 1-1 .1 .86 .86 0 0 1-.4-.9zM242.9 272l1.6-.3 1.7 .3M246.2 269.2a1.44 1.44 0 0 1 1.3 1.4 1.44 1.44 0 0 1-1.3 1.4 4.5 4.5 0 0 1-4.1-.5M250 267.1a4.1 4.1 0 0 1 5.5 .4 1.8 1.8 0 0 1-1.9 2.1 3.2 3.2 0 0 1-4-1.7zM250.9 269.4l1.7-.3 1.7 .3M255.6 264.7l1.7-.3 1.7 .3M259 261.8a1.44 1.44 0 0 1 1.3 1.5 1.44 1.44 0 0 1-1.3 1.4 4.5 4.5 0 0 1-4.2-.5"/>
<circle cx="61.4" cy="34.9" r="1.81"/>
<circle cx="61.4" cy="34.9" r="1.75"/>
<circle cx="125.8" cy="34.9" r="1.81"/>
<circle cx="302.7" cy="33" r="1.81"/>
<circle cx="302.7" cy="33" r="1.75"/>
<circle cx="336.3" cy="33" r="1.81"/>
<circle cx="61.4" cy="48.4" r="1.73"/>
<circle cx="125.8" cy="48.4" r="1.73"/>
<circle cx="302.7" cy="46.5" r="1.73"/>
<circle cx="336.3" cy="46.5" r="1.73"/>
<circle cx="49.4" cy="64.9" r="1.49"/>
<circle cx="137.8" cy="64.9" r="1.49"/>
<circle cx="284.6" cy="79" r="1.75"/>
<circle cx="290.6" cy="63" r="1.49"/>
<circle cx="348.3" cy="63" r="1.49"/>
<circle cx="354.3" cy="79" r="1.75"/>
<circle cx="43.4" cy="80.9" r="1.75"/>
<circle cx="89.6" cy="94.7" r="1.49"/>
<circle cx="97.6" cy="94.7" r="1.49"/>
<circle cx="143.8" cy="80.9" r="1.75"/>
<circle cx="68.6" cy="115.7" r="2.25"/>
<circle cx="83.6" cy="110.7" r="1.49"/>
<circle cx="83.6" cy="110.7" r="3"/>
<circle cx="93.6" cy="106.9" r="7.5"/>
<circle cx="103.6" cy="110.7" r="1.49"/>
<circle cx="103.6" cy="110.7" r="3"/>
<circle cx="118.6" cy="115.7" r="2.25"/>
<circle cx="294.5" cy="117.4" r="2.25"/>
<circle cx="315.5" cy="106.4" r="1.49"/>
<circle cx="319.5" cy="118.7" r="7.5"/>
<circle cx="323.5" cy="106.4" r="1.49"/>
<circle cx="344.5" cy="117.4" r="2.25"/>
<circle cx="202.4" cy="127.9" r="3"/>
<circle cx="202.4" cy="127.9" r="1.75"/>
<circle cx="224.4" cy="127.9" r="3"/>
<circle cx="224.4" cy="127.9" r="1.75"/>
<circle cx="294.5" cy="127.4" r="2.25"/>
<circle cx="309.5" cy="122.4" r="1.49"/>
<circle cx="309.5" cy="122.4" r="3"/>
<circle cx="329.5" cy="122.4" r="1.49"/>
<circle cx="329.5" cy="122.4" r="3"/>
<circle cx="344.5" cy="127.4" r="2.25"/>
<circle cx="51.4" cy="201.1" r="1.81"/>
<circle cx="51.4" cy="214.6" r="1.73"/>
<circle cx="51.4" cy="201.1" r="1.75"/>
<circle cx="135.3" cy="214.5" r="1.73"/>
<circle cx="135.3" cy="201" r="1.81"/>
<circle cx="39.4" cy="231.2" r="1.49"/>
<circle cx="89.4" cy="231" r="1.49"/>
<circle cx="97.3" cy="231" r="1.49"/>
<circle cx="147.3" cy="231.1" r="1.49"/>
<circle cx="33.3" cy="247.2" r="1.75"/>
<circle cx="83.3" cy="247" r="1.49"/>
<circle cx="83.3" cy="247" r="3"/>
<circle cx="93.3" cy="243.2" r="7.5"/>
<circle cx="103.3" cy="247" r="1.49"/>
<circle cx="103.3" cy="247" r="3"/>
<circle cx="153.3" cy="247.1" r="1.75"/>
</g>
<g fill="#000">
<circle cx="208.4" cy="98.2" r=".18"/>
<circle cx="98.1" cy="237.5" r=".18"/>
</g>
<!-- layer: Visible Narrow -->
<g fill="none" stroke="#000" stroke-width=".3">
<path d="M272 185.8l.1 .1M272.9 196.2l.7 .4M205.4 218.8l5.3 3.1M229.1 216.7l3.2 1.9M252.9 204.8l1.6 .9M253 215.9l.3 .2M269.2 211.4l3 1.7M276.2 203.1l3.6 2.1M194.7 235.7l3 1.7M202.9 232.8l4.2 2.4M216.6 234l2.8 1.6M231.2 232.2l4.3 2.4"/>
<path d="M236.3 234l5.4 3.1M242 229.6l1 .6M250 230.6l3.5 2M250.5 225.9l5.3 3M259.3 230.8l.4 .2M205.3 241.8l3.5 2M210.5 255l5.3 3.1M214.2 246.1l.4 .2M215.4 241.5l.4 .3M222 246.9l5.1 2.9M222.8 250.6l-.8 .5M223.7 257.8l2 1.1"/>
<path d="M228.1 256.9l-.8 .5M231.5 258.9l-.8 .4M232.8 240.1l5.3 3.1M259.3 249l-21.2 12.2M260.8 250.2l-1 .5M261 259.7l.9 .3M261.8 257.7l-.7 .6M218 260.8a9.7 9.7 0 0 0 5 7.9l5.7-3.3M218 260.6l-.1 .4M224.9 261.1l-4.2 2.4M225.1 262.7l5.8 3.3M229.2 268.4l-3.4 1.9a32.8 32.8 0 0 0 13.1 2.9l.6-.8v-.6"/>
<path d="M236.2 264.3l-3.1 1.8M237.7 270.4v1.2a3.9 3.9 0 0 0 4.4 2.4M237.7 266.7v2.7M238.8 270.6l1.1 .6M238.8 271l-.3 .4-.8 .2M239.6 271.9l2.4 .7-.9-.5M259.8 261.3l1 .5M260.5 260.6l.3 1.2M260.8 261.8a.99 .99 0 0 1 1 .9M260.8 261.8a10.9 10.9 0 0 1-6.1 7.3 30 30 0 0 1-12.7 3.5l.1 1.4M261.8 262.7a12.4 12.4 0 0 1-7.7 8.4l-3 1.2-3.4 .9-5.6 .8M261.9 261l-.1 1.7"/>
</g>
<!-- layer: Smart Centers -->
<g fill="none" stroke="#000" stroke-width=".3">
<path d="M93.6 65v9.8M93.6 76.6v1.8M93.6 80.1v10.8M93.6 92.6v1.8M93.6 96.2v10.7M93.6 108.7v1.8M93.6 112.3v10.7M93.6 124.8v1.8M93.6 128.4v10.7M93.6 140.9v1.7M93.6 144.4v10.7M93.6 156.9v1.8"/>
<path d="M93.6 160.5v10.7M93.6 173v1.8M93.6 176.6v10.7M93.6 189.1v1.8M93.6 192.6v10.8M93.6 205.2v1.7M93.6 208.7v10.7M93.6 221.2v1.8M93.6 224.8v10.7M93.6 237.3v1.8M93.6 240.9v10.7M93.6 253.4v1.8"/>
<path d="M93.6 256.9v10.8M93.6 269.4v1.8M93.6 273v9.8"/>
</g>
<!-- layer: FD_Dimensions -->
<g fill="none" stroke="#000" stroke-width=".3">
<path d="M72.4 22.1l-.1 14.5M75.9 34.5l35 .1M114.4 22.2v14.6M192 32.9h11.4M203.4 23.7v11.3M206.9 32.9h13M223.4 23.7v11.3M313.6 45.1v3.1M317.1 46.1l4.6 .1M325.2 45.3v3M325.2 46.2l42.1 .7M148.7 79.9l-5 1"/>
<path d="M163.8 76.8l-11.7 2.4M43.4 83.1l.1 75.6M143.7 83l.1 75.6M178.8 91.9h20M180.9 95.4v41M200.9 94v55.9M225.9 94v55.9M178.8 139.9h10.5M71.6 142v8.8M75.1 148.7h37M115.6 142v8.8M140.3 156.5l-93.3 .1"/>
<path d="M204.4 147.8h18M62.3 188.3v.1M65.8 186.3l54.7 .2M124 188.4v.2"/>
</g>
<g fill="#000" stroke="#000" stroke-width=".3">
<path d="M72.4 34.5l3.5-.6v1.2zM110.9 34l3.5 .6-3.5 .6zM203.4 32.9l3.5-.6v1.1zM219.9 32.3l3.5 .6-3.5 .5zM313.6 46.1l3.5-.6v1.2zM321.7 45.6l3.5 .6-3.5 .6zM148.7 79.9l3.3-1.3 .2 1.2zM180.9 91.9l.6 3.5h-1.2zM180.3 136.4h1.2l-.6 3.5zM43.5 156.6l3.5-.6v1.2zM71.6 148.7l3.5-.6v1.2zM112.1 148.1l3.5 .6-3.5 .6z"/>
<path d="M140.3 155.9l3.5 .6-3.5 .6zM200.9 147.8l3.5-.6v1.1zM222.4 147.2l3.5 .6-3.5 .5zM62.4 186.3l3.4-.5v1.1zM120.5 185.9l3.6 .6-3.6 .5z"/>
</g>
<!-- layer: Parts Lists -->
<path d="M305 160.3h105v72.1h-105zM305 167.7h105M305 179.9h105M320 167.7v64.7M335 167.7v64.7M380 167.7v64.7M305 187.4h105M305 194.8h105M305 202.3h105M305 209.9h105M305 217.4h105M305 224.9h105" fill="none" stroke="#000" stroke-width=".3"/>
<!-- layer: Balloons -->
<g fill="none" stroke="#000" stroke-width=".3">
<circle cx="212.8" cy="162.4" r="6.3"/>
<circle cx="237.5" cy="172.6" r="6.3"/>
<circle cx="190.7" cy="184.5" r="6.3"/>
<circle cx="188.3" cy="219.9" r="6.3"/>
<circle cx="275.5" cy="231.5" r="6.3"/>
<circle cx="189.9" cy="258.2" r="6.3"/>
<circle cx="206.6" cy="275" r="6.3"/>
</g>
<!-- layer: 0 -->
<path d="M222.4 175.4l.9-.7 1.7 3.1zM247.4 192.8l1.1-.5 1.1 3.4zM200.5 203.3l1-.5 1.3 3.3zM264.7 215.7l2.4 2.6-.9 .6zM198.3 234.8l1-.6 1.6 3.1zM241.8 260.7l3.5 .8-3.6 .4zM246.1 277.7l3.5 .8-3.6 .3z" fill="#000" stroke="#000" stroke-width=".3"/>
<path d="M216.7 167.3l6.1 7.7M240.4 178.1l7.5 14.5M193.8 189.9l7.2 13.2M266.7 218.6l5.3 7.8M192 225l6.8 9.5M196.2 258.6l45.6 2.7M212.8 275.5l33.3 2.7" fill="none" stroke="#000" stroke-width=".3"/>
<!-- layer: TITLEBLOCK -->
<path d="M349 259.9l61 .2M410 250l-61 .2M349 277.1h61M395 277.1v9.9M288 287h122v-46.9h-61v46.9" fill="none" stroke="#000" stroke-width=".3"/>
<!-- layer: BORDER -->
<g fill="none" stroke="#000" stroke-width=".3">
<path d="M20 10.1h390v276.9h-390zM65 5.1v5M115 5.1v5M165 5.1v5M215 5.1v10M265 5.1v5M315 5.1v5M365 5.1v5M15 52.9h5M410 52.9h5M15 100.7h5M410 100.7h5"/>
<path d="M15 148.6h10M405 148.6h10M15 196.4h5M410 196.4h5M15 244.2h5M410 244.2h5M65 287v5M115 287v5M165 287v5M215 282.1v9.9M265 287v5M315 287v5"/>
<path d="M365 287v5"/>
</g>
<g font-size="7">
<text x="210.9" y="164.9">6</text>
<text x="235.7" y="175.1">4</text>
<text x="188.8" y="186.9">5</text>
<text x="186.4" y="222.4">3</text>
<text x="273.6" y="234">7</text>
<text x="188.1" y="260.7">2</text>
<text x="204.9" y="277.5">1</text>
</g>
<g font-size="4.9">
<text x="87.4" y="33.1">42.04</text>
<text x="193.3" y="31.4">20</text>
<text x="353.9" y="45.2" transform="rotate(1 353.9 45.2)">11.63</text>
<text x="156.2" y="76.9" transform="rotate(-11 156.2 76.9)">R5</text>
<text x="179.4" y="118.6" transform="rotate(-90 179.4 118.6)">48</text>
<text x="97.6" y="147.1">Ø44</text>
<text x="211.6" y="146.3">25</text>
<text x="95.1" y="155.1">100.34</text>
<text x="347.9" y="165.7">Teileliste</text>
<text x="306.9" y="172.6">Elem</text>
<text x="309" y="178.5">ent</text>
<text x="322.8" y="175.6">Anz.</text>
<text x="340.8" y="175.5">Bauteilnummer</text>
<text x="386.3" y="175.5">Material</text>
<text x="106.4" y="185">61.7</text>
<text x="311.3" y="184.8">1</text>
<text x="326.3" y="184.8">1</text>
<text x="336.1" y="184.9">Baseplate</text>
<text x="381.1" y="184.9">PLA</text>
<text x="311.2" y="192.3">2</text>
<text x="326.3" y="192.3">1</text>
<text x="336.1" y="192.4">Frame</text>
<text x="381.1" y="192.4">PLA</text>
<text x="311.1" y="199.8">3</text>
<text x="326.3" y="199.8">1</text>
<text x="336.1" y="199.9">Lever</text>
<text x="381.1" y="199.9">PLA</text>
<text x="311.2" y="207.2">4</text>
<text x="326.2" y="207.2">2</text>
<text x="336.3" y="207.4">Support_lever</text>
<text x="381.1" y="207.3">PLA</text>
<text x="311.1" y="214.7">5</text>
<text x="326.2" y="214.7">4</text>
<text x="336.1" y="214.8">Finger</text>
<text x="381.1" y="214.8">PLA</text>
<text x="311.1" y="222.3">6</text>
<text x="326.2" y="222.3">2</text>
<text x="336.4" y="222.4">Tip</text>
<text x="381.4" y="222.4">TPU</text>
<text x="311.1" y="229.8">7</text>
<text x="326.3" y="229.8">1</text>
<text x="336.1" y="229.9">Lever_offset</text>
<text x="381.1" y="229.9">PLA</text>
<text x="355.8" y="248.4">Baugruppen Zeichnung</text>
<text x="356.6" y="258.8">1:1</text>
<text x="357.5" y="268.2">Kevin Eppacher</text>
<text x="357.9" y="274.6">Moritz Dönges</text>
<text x="358.1" y="285.2">11.02.2025</text>
<text x="405.1" y="284.8">1</text>
</g>
<g font-size="3.5">
<text x="39" y="8.8">1</text>
<text x="89" y="8.8">2</text>
<text x="139" y="8.8">3</text>
<text x="189" y="8.8">4</text>
<text x="239" y="8.8">5</text>
<text x="289" y="8.8">6</text>
<text x="339" y="8.8">7</text>
<text x="389" y="8.8">8</text>
<text x="16.3" y="30.2">A</text>
<text x="411.3" y="30.2">A</text>
<text x="16.3" y="78">B</text>
<text x="411.3" y="78">B</text>
<text x="16.2" y="125.9">C</text>
<text x="411.2" y="125.9">C</text>
<text x="16.2" y="173.7">D</text>
<text x="411.2" y="173.7">D</text>
<text x="16.3" y="221.6">E</text>
<text x="411.3" y="221.6">E</text>
<text x="16.4" y="269.4">F</text>
<text x="411.4" y="269.4">F</text>
<text x="39" y="290.8">1</text>
<text x="89" y="290.8">2</text>
<text x="139" y="290.8">3</text>
<text x="189" y="290.8">4</text>
<text x="239" y="290.8">5</text>
<text x="289" y="290.8">6</text>
<text x="339" y="290.8">7</text>
<text x="389" y="290.8">8</text>
</g>
<g font-size="2.5">
<text x="349.8" y="242.8">Title</text>
<text x="349.8" y="252.9">Scale</text>
<text x="349.5" y="262.3">Created by</text>
<text x="349.8" y="279.6">Date of issue</text>
<text x="396" y="279.9">Sheet</text>
</g>
</svg>
